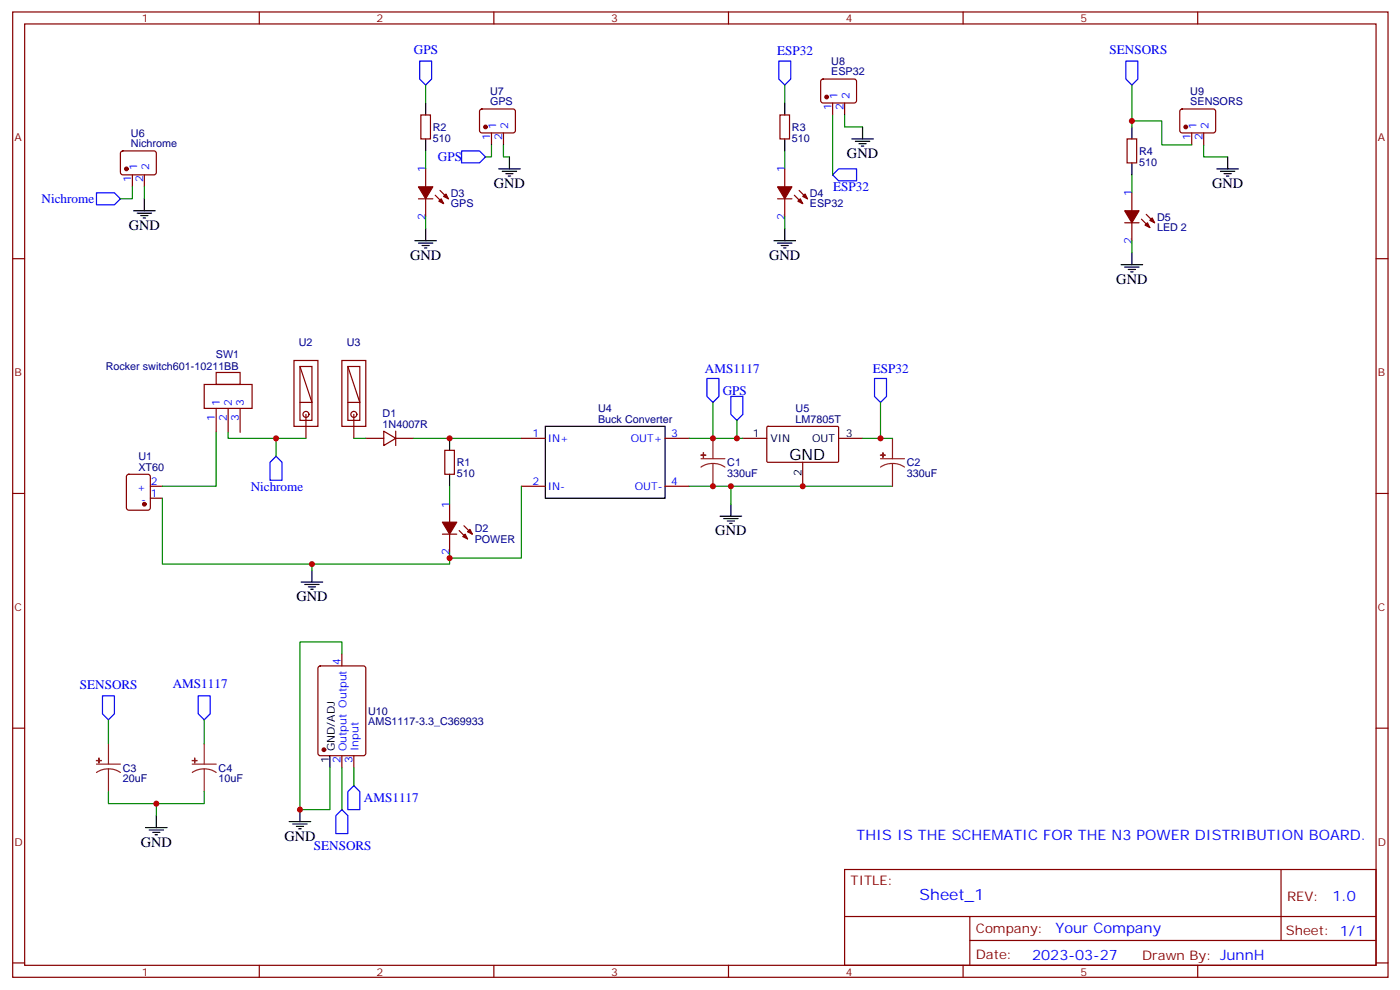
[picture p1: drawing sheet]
<svg xmlns="http://www.w3.org/2000/svg" width="413mm" height="292mm" viewBox="0 0 413 292" stroke-linecap="round" stroke-linejoin="round" font-family="sans-serif">
<g fill="none" stroke="#870000" stroke-width=".35">
<path d="M3.7 3.5h405.4v284.4h-405.4zM7.3 7.1h398.3v277.2h-398.3zM76.4 3.5v3.6M145.6 3.5v3.6M214.7 3.5v3.6M283.8 3.5v3.6M353 3.5v3.6M124 33.9h2.9v7h-2.9zM141.6 32.3l.4-.2 9.5 .1 .4 .6-.1 5.9-.6 .5-9.4-.1-.5-.6v-5.7zM144.9 39.2v3.5M148.4 39.2v3.5M229.9 33.9h2.8v7h-2.8z"/>
<path d="M242.1 23.5l.5-.2h9.4l.4 .7v5.9l-.7 .4h-9.4l-.4-.7v-5.6zM245.4 30.3v3.6M248.9 30.3v3.6M347.9 32.3l.5-.2 9.5 .1 .4 .6-.1 5.9-.6 .5-9.5-.1-.4-.6v-5.7zM351.2 39.2v3.5M354.8 39.2v3.5M35.7 44.7l.5-.3 9.4 .1 .5 .7-.1 5.9-.6 .4-9.5-.1-.4-.6v-5.6zM39 51.5v3.5M42.5 51.5v3.5M123.3 58.6h4.3M125.4 49.7v5.3M125.4 58.6v5.3"/>
<path d="M128.3 57.5l2.4 2.5M129.7 56.1l2.5 2.5M229.2 58.6h4.2M231.3 49.7v5.3M231.3 58.6v5.3M234.1 57.5l2.5 2.5M235.5 56.1l2.5 2.5M332.2 40.9h2.8v7.1h-2.8zM333.6 56.8v5.3M3.7 76.2h3.6M331.5 65.6h4.2M333.6 65.6v5.3"/>
<path d="M336.4 64.6l2.5 2.4M337.8 63.1l2.5 2.5M405.6 76.2h3.5M60.2 113.2h14.1v7.1h-14.1zM63.7 109.7h7.1v3.5h-7.1zM86.6 106.2h7.1v19.4h-7.1zM88.4 107.9h3.5v15.9h-3.5zM88.4 107.9l3.5 10.6h-3.5M100.8 106.2h7v19.4h-7zM102.5 107.9h3.5v15.9h-3.5zM102.5 107.9l3.5 10.6h-3.5M37.5 139.9l.5-.2h5.6l.7 .4v9.5l-.5 .6-5.8 .1-.7-.5v-9.4z"/>
<path d="M63.7 120.3v7.1M67.2 120.3v7.1M70.8 120.3v7.1M90.2 122.1v7M104.3 122.1v7M107.8 129.1h5.3M113.1 127l3.5 2.1-3.5 2.1zM116.6 127v4.2M116.6 129.1h5.3M131.1 132.6h2.8v7.1h-2.8zM153.7 129.1h7M196 129.1h7.1"/>
<path d="M218.9 129.1h7.1M226 125.8l.3-.2h20.7l.2 .3-.1 10.1-.3 .2-20.6-.1-.2-.3zM236.6 136.2v7M247.2 129.1h7M3.7 145.3h3.6M44.3 146.8h3.5M44.3 143.2h3.5M130.4 157.3h4.2M132.5 148.5v5.3M132.5 157.3v5.3M135.3 156.3l2.5 2.4M136.7 154.9l2.5 2.4"/>
<path d="M153.7 143.2h7M196 143.2h7.1M405.6 145.3h3.5M93.9 196.4l.5-.3h12.7l.7 .5v25.3l-.5 .6-12.9 .1-.6-.5-.1-25.3zM100.8 192.6v3.5M3.7 214.5h3.6M405.6 214.5h3.5M100.8 222.6v3.5M104.3 222.6v3.5M248.9 256.1h156.7v28.2h-156.7zM377.5 256.1l.1 20.9M249 270h156.4"/>
<path d="M285.8 277h119.6M285.8 270v14.1M3.7 283.6h3.6M76.4 284.3v3.6M145.6 284.3v3.6M214.7 284.3v3.6M283.8 284.3v3.6M353 284.3v3.6M405.6 283.6h3.5"/>
<circle cx="90.2" cy="122.1" r=".88"/>
<circle cx="104.3" cy="122.1" r=".88"/>
</g>
<g fill="#870000" stroke="#870000" stroke-width=".35">
<path d="M130.4 153.8h4.2l-2.1 3.5z"/>
<path d="M136.4 158l.7-.7 .7 1.4z"/>
<path d="M137.8 156.6l.7-.7 .7 1.4z"/>
<path d="M123.3 55h4.3l-2.2 3.6z"/>
<path d="M129.3 59.3l.7-.7 .7 1.4z"/>
<path d="M130.7 57.9l.7-.8 .8 1.5z"/>
<path d="M229.2 55h4.2l-2.1 3.6z"/>
<path d="M235.2 59.3l.7-.7 .7 1.4z"/>
<path d="M236.6 57.9l.7-.8 .7 1.5z"/>
<path d="M331.5 62.1h4.2l-2.1 3.5z"/>
<path d="M337.5 66.3l.7-.7 .7 1.4z"/>
<path d="M339.6 64.2l.7 1.4-1.4-.7z"/>
<circle cx="42.5" cy="148.5" r=".53"/>
<circle cx="37.3" cy="49.7" r=".53"/>
<circle cx="143.1" cy="37.4" r=".53"/>
<circle cx="243.6" cy="28.6" r=".53"/>
<circle cx="349.5" cy="37.4" r=".53"/>
<circle cx="95.5" cy="220.8" r=".53"/>
</g>
<g fill="none" stroke="#000" stroke-width=".35">
<path d="M125.4 30.3v3.6M231.3 30.3v3.6M254.2 37.4v3.5M333.6 37.4v3.5M42.5 58.6v3.5M125.4 40.9v3.5M147 49.7h6.3M148 50.4h4.3M149.1 51.2h2.1M149.8 51.9h.7M150.1 46.2v3.5M231.3 40.9v3.5"/>
<path d="M251 40.9h6.4M252.1 41.6h4.2M253.2 42.3h2.1M253.9 43h.7M333.6 48v3.5M358.6 49.7h6.4M359.7 50.4h4.2M360.8 51.2h2.1M361.5 51.9h.7M361.8 46.2v3.5M39.4 62.1h6.3M40.4 62.8h4.3"/>
<path d="M41.5 63.5h2.1M42.2 64.2h.7M122.3 70.9h6.3M123.3 71.6h4.3M124.4 72.3h2.1M125.1 73h.7M125.4 67.4v3.5M228.1 70.9h6.4M229.2 71.6h4.2M230.2 72.3h2.1M230.9 73h.7M231.3 67.4v3.5"/>
<path d="M330.4 78h6.4M331.5 78.7h4.2M332.5 79.4h2.1M333.6 74.4v3.6M333.2 80.1h.7M132.5 129.1v3.5M132.5 139.7v3.5M160.7 125.6h35.3v21.2h-35.3zM212.2 152h6.4M213.3 152.8h4.2M214.3 153.5h2.2M215.1 154.2h.7"/>
<path d="M215.4 148.5v3.5M88.8 171.4h6.3M89.8 172.2h4.3M90.9 172.9h2.1M91.6 173.6h.7M91.9 167.9v3.5M88.4 238.5v3.5M97.2 222.6v3.5M42.9 243.8h6.3M44 244.5h4.2M45 245.2h2.1M45.7 245.9h.7"/>
<path d="M46.1 240.2v3.6M85.2 242h6.4M86.3 242.7h4.2M87.3 243.4h2.2M88.1 244.1h.7"/>
</g>
<g fill="none" stroke="#008700" stroke-width=".35">
<path d="M125.4 25v5.3M231.3 25v5.3M245.4 33.9v17.6M248.9 33.9v3.5h5.3M333.6 37.4v-1.8h8.8v7.1h8.8M333.6 25v10.6M39 55v3.6h-3.5M42.5 55v3.6M125.4 44.4v5.3M144.9 42.7v3.5h-1.8M148.4 42.7v3.5h1.7M231.3 44.4v5.3"/>
<path d="M333.6 51.5v5.3M354.8 42.7v3.5h7M125.4 63.9v3.5M231.3 63.9v3.5M333.6 70.9v3.5M210.1 118.5v10.6M259.5 118.5v10.6M63.7 127.4v15.8h-15.9M67.2 127.4v1.7h14.2v5.3M81.4 129.1h8.8M104.3 129.1h3.5M121.9 129.1h31.8"/>
<path d="M203.1 129.1h15.8M217.2 123.8v5.3M254.2 129.1h8.8M47.8 146.8v19.4h84.7v-3.6M132.5 143.2v5.3M153.7 143.2v21.2h-21.2M203.1 143.2h59.9M215.4 143.2v5.3M91.9 166.2v1.7M100.8 192.6v-3.5h-12.4v49.4h8.8v-12.4M32 212v7.1M60.2 212v7.1"/>
<path d="M32 233.2v3.5h14.1M60.2 233.2v3.5h-14.1v3.5M100.8 226.1v12.4M104.3 226.1v5.3"/>
</g>
<g fill="none" stroke="#8c2424" stroke-width=".35">
<path d="M206.6 135.1h7M210.1 136.5l1.9 .3 1.6 .8M210.1 136.5l-1.8 .3-1.7 .8M210.1 129.1v6M210.1 136.5v6.7M259.5 135.1h7.1M263 136.5l1.9 .3 1.7 .8M263 136.5l-1.8 .3-1.7 .8M263 129.1v6M263 136.5v6.7M32 219.1v6M60.2 219.1v6"/>
<path d="M28.4 225.1h7.1M32 226.5l1.8 .2 1.7 .8M32 226.5l-1.9 .2-1.7 .8M32 226.5v6.7M56.7 225.1h7M60.2 226.5l1.8 .2 1.7 .8M60.2 226.5l-1.9 .2-1.6 .8M60.2 226.5v6.7"/>
</g>
<g fill="#8c2424" stroke="#8c2424" stroke-width=".35">
<path d="M206.6 134.1h1.4z"/>
<path d="M207.3 133.3v1.5z"/>
<path d="M259.5 134.1h1.4z"/>
<path d="M260.2 133.3v1.5z"/>
<path d="M28.4 224h1.4z"/>
<path d="M29.1 223.3l.1 1.4z"/>
<path d="M56.7 224h1.4z"/>
<path d="M57.4 223.3v1.4z"/>
</g>
<g fill="none" stroke="#00f" stroke-width=".35">
<path d="M123.7 18h3.5v5.3l-1.8 1.7-1.7-1.7zM229.5 18h3.5v5.3l-1.7 1.7-1.8-1.7zM331.8 18h3.6v5.3l-1.8 1.7-1.8-1.7zM28.4 56.8h5.3l1.8 1.8-1.8 1.7h-5.3zM136 44.4h5.3l1.8 1.8-1.8 1.8h-5.3zM247.2 49.7h5.2v3.6h-5.2l-1.8-1.8zM208.4 111.5h3.5v5.3l-1.8 1.7-1.7-1.7zM215.4 116.8h3.5v5.3l-1.7 1.7-1.8-1.7zM257.7 111.5h3.6v5.3l-1.8 1.7-1.8-1.7zM81.4 134.4l1.7 1.8v5.3h-3.5v-5.3zM30.2 205h3.5v5.3l-1.7 1.7-1.8-1.7zM58.4 205h3.5v5.3l-1.7 1.7-1.8-1.7z"/>
<path d="M100.8 238.5l1.7 1.7v5.3h-3.5v-5.3zM104.3 231.4l1.7 1.8v5.3h-3.5v-5.3z"/>
</g>
<g fill="#c00">
<circle cx="132.5" cy="129.1" r=".88"/>
<circle cx="132.5" cy="164.4" r=".88"/>
<circle cx="236.6" cy="143.2" r=".88"/>
<circle cx="210.1" cy="143.2" r=".88"/>
<circle cx="210.1" cy="129.1" r=".88"/>
<circle cx="91.9" cy="166.2" r=".88"/>
<circle cx="215.4" cy="143.2" r=".88"/>
<circle cx="259.5" cy="129.1" r=".88"/>
<circle cx="217.2" cy="129.1" r=".88"/>
<circle cx="333.6" cy="35.6" r=".88"/>
<circle cx="46.1" cy="236.7" r=".88"/>
<circle cx="88.4" cy="238.5" r=".88"/>
<circle cx="81.4" cy="129.1" r=".88"/>
</g>
<text font-size="4.6" x="232.7" y="135.5">GND</text>
<text font-size="4.6" fill="#00f" x="271" y="265.1">Sheet_1</text>
<g font-size="4.2">
<text x="249.6" y="46.6">GND</text>
<text x="145.6" y="55.4">GND</text>
<text x="357.2" y="55.4">GND</text>
<text x="38" y="67.7">GND</text>
<text x="120.9" y="76.6">GND</text>
<text x="226.7" y="76.6">GND</text>
<text x="329" y="83.6">GND</text>
<text x="210.8" y="157.7">GND</text>
<text x="87.3" y="177.1">GND</text>
<text x="41.5" y="249.4">GND</text>
<text x="83.8" y="247.6">GND</text>
</g>
<g font-size="4.2" fill="#00f">
<text x="252.4" y="247.3">THIS IS THE SCHEMATIC FOR THE N3 POWER DISTRIBUTION BOARD.</text>
<text x="392.7" y="265.4">1.0</text>
<text x="311.1" y="274.9">Your Company</text>
<text x="304.2" y="282.7">2023-03-27</text>
</g>
<g font-size="3.9" fill="#00f">
<text x="122" y="15.8">GPS</text>
<text x="229" y="16.3">ESP32</text>
<text x="327" y="15.8">SENSORS</text>
<text x="129.1" y="47.5">GPS</text>
<text x="12.2" y="59.8">Nichrome</text>
<text x="245.6" y="56.3">ESP32</text>
<text x="207.7" y="109.9">AMS1117</text>
<text x="257.3" y="109.8">ESP32</text>
<text x="213" y="116.3">GPS</text>
<text x="73.9" y="144.5">Nichrome</text>
<text x="23.5" y="202.8">SENSORS</text>
<text x="50.9" y="202.8">AMS1117</text>
<text x="107.3" y="236.2">AMS1117</text>
<text x="92.5" y="250.3">SENSORS</text>
</g>
<g font-size="3.9" fill="#800">
<text x="250.7" y="260.7">TITLE:</text>
<text x="379.3" y="265.4">REV:</text>
<text x="287.6" y="274.9">Company:</text>
<text x="379" y="275.5">Sheet: 1/1</text>
<text x="287.6" y="282.6">Date:</text>
<text x="336.6" y="282.7">Drawn By: JunnH</text>
</g>
<g font-size="3.2" fill="#800">
<text x="41.8" y="6.5">1</text>
<text x="111" y="6.5">2</text>
<text x="180.1" y="6.5">3</text>
<text x="249.3" y="6.5">4</text>
<text x="318.4" y="6.5">5</text>
<text x="4.3" y="41.6">A</text>
<text x="406.1" y="41.6">A</text>
<text x="4.3" y="110.8">B</text>
<text x="406.1" y="110.8">B</text>
<text x="4.3" y="179.9">C</text>
<text x="406.1" y="179.9">C</text>
<text x="4.3" y="249.1">D</text>
<text x="406.1" y="249.1">D</text>
<text x="41.8" y="287.3">1</text>
<text x="111" y="287.3">2</text>
<text x="180.1" y="287.3">3</text>
<text x="249.3" y="287.3">4</text>
<text x="318.4" y="287.3">5</text>
</g>
<g font-size="3.2" fill="#000080">
<text x="245" y="22.2">ESP32</text>
<text x="245" y="19.2">U8</text>
<text x="144.4" y="28">U7</text>
<text x="350.8" y="28">U9</text>
<text x="144.4" y="31">GPS</text>
<text x="350.8" y="31">SENSORS</text>
<text x="38.6" y="40.4">U6</text>
<text x="127.6" y="41.7">510</text>
<text x="127.6" y="38.5">R2</text>
<text x="233.4" y="41.7">510</text>
<text x="233.4" y="38.5">R3</text>
<text x="38.6" y="43.4">Nichrome</text>
<text x="335.7" y="45.6">R4</text>
<text x="335.7" y="48.8">510</text>
<text x="132.9" y="57.9">D3</text>
<text x="238.7" y="57.9">D4</text>
<text x="132.9" y="61.1">GPS</text>
<text x="238.7" y="61.1">ESP32</text>
<text x="341" y="65">D5</text>
<text x="341" y="68.2">LED 2</text>
<text x="88.1" y="102">U2</text>
<text x="102.2" y="102">U3</text>
<text x="63.6" y="105.6">SW1</text>
<text x="31.2" y="109.1">Rocker switch601-10211BB</text>
<text x="112.8" y="125.9">1N4007R</text>
<text x="112.8" y="122.8">D1</text>
<text x="176.3" y="124.5">Buck Converter</text>
<text x="176.3" y="121.4">U4</text>
<text x="234.5" y="124.5">LM7805T</text>
<text x="234.5" y="121.4">U5</text>
<text x="40.8" y="135.6">U1</text>
<text x="134.6" y="137.3">R1</text>
<text x="214.3" y="137.3">C1</text>
<text x="267.3" y="137.3">C2</text>
<text x="40.8" y="138.6">XT60</text>
<text x="134.6" y="140.5">510</text>
<text x="214.3" y="140.5">330uF</text>
<text x="267.3" y="140.5">330uF</text>
<text x="139.9" y="159.9">POWER</text>
<text x="139.9" y="156.7">D2</text>
<text x="108.5" y="213.7">AMS1117-3.3_C369933</text>
<text x="108.5" y="210.6">U10</text>
<text x="36.2" y="227.3">C3</text>
<text x="64.4" y="227.3">C4</text>
<text x="36.2" y="230.4">20uF</text>
<text x="64.4" y="230.4">10uF</text>
</g>
<g font-size="3.2" fill="#00f">
<text x="246.8" y="29" transform="rotate(-90 246.8 29)">1</text>
<text x="250.3" y="29" transform="rotate(-90 250.3 29)">2</text>
<text x="245" y="32.5" transform="rotate(-90 245 32.5)">1</text>
<text x="248.6" y="32.5" transform="rotate(-90 248.6 32.5)">2</text>
<text x="144.5" y="41.4" transform="rotate(-90 144.5 41.4)">1</text>
<text x="146.3" y="37.9" transform="rotate(-90 146.3 37.9)">1</text>
<text x="148" y="41.4" transform="rotate(-90 148 41.4)">2</text>
<text x="149.8" y="37.9" transform="rotate(-90 149.8 37.9)">2</text>
<text x="350.9" y="41.4" transform="rotate(-90 350.9 41.4)">1</text>
<text x="352.6" y="37.9" transform="rotate(-90 352.6 37.9)">1</text>
<text x="354.4" y="41.4" transform="rotate(-90 354.4 41.4)">2</text>
<text x="356.2" y="37.9" transform="rotate(-90 356.2 37.9)">2</text>
<text x="38.7" y="53.7" transform="rotate(-90 38.7 53.7)">1</text>
<text x="40.4" y="50.2" transform="rotate(-90 40.4 50.2)">1</text>
<text x="42.2" y="53.7" transform="rotate(-90 42.2 53.7)">2</text>
<text x="44" y="50.2" transform="rotate(-90 44 50.2)">2</text>
<text x="125.4" y="50.8" transform="rotate(-90 125.4 50.8)">1</text>
<text x="231.3" y="50.8" transform="rotate(-90 231.3 50.8)">1</text>
<text x="333.6" y="57.9" transform="rotate(-90 333.6 57.9)">1</text>
<text x="125.4" y="64.8" transform="rotate(-90 125.4 64.8)">2</text>
<text x="231.3" y="64.8" transform="rotate(-90 231.3 64.8)">2</text>
<text x="333.6" y="71.9" transform="rotate(-90 333.6 71.9)">2</text>
<text x="64.8" y="119.6" transform="rotate(-90 64.8 119.6)">1</text>
<text x="68.3" y="119.6" transform="rotate(-90 68.3 119.6)">2</text>
<text x="71.8" y="119.6" transform="rotate(-90 71.8 119.6)">3</text>
<text x="63.4" y="124.1" transform="rotate(-90 63.4 124.1)">1</text>
<text x="66.9" y="124.1" transform="rotate(-90 66.9 124.1)">2</text>
<text x="70.4" y="124.1" transform="rotate(-90 70.4 124.1)">3</text>
<text x="156.9" y="128.8">1</text>
<text x="161.4" y="130.2">IN+</text>
<text x="185.9" y="130.2">OUT+</text>
<text x="197.8" y="128.8">3</text>
<text x="44.5" y="142.9">2</text>
<text x="156.9" y="142.9">2</text>
<text x="197.8" y="142.9">4</text>
<text x="40.4" y="144.6">+</text>
<text x="41.6" y="148.2">-</text>
<text x="44.5" y="146.4">1</text>
<text x="132.5" y="149.6" transform="rotate(-90 132.5 149.6)">1</text>
<text x="161.4" y="144.3">IN-</text>
<text x="187.1" y="144.3">OUT-</text>
<text x="132.5" y="163.6" transform="rotate(-90 132.5 163.6)">2</text>
<text x="100.4" y="196" transform="rotate(-90 100.4 196)">4</text>
<text x="102.2" y="221.3" transform="rotate(-90 102.2 221.3)">Output Output</text>
<text x="105.7" y="221.3" transform="rotate(-90 105.7 221.3)">Input</text>
<text x="100.4" y="224.8" transform="rotate(-90 100.4 224.8)">2</text>
<text x="103.9" y="224.8" transform="rotate(-90 103.9 224.8)">3</text>
</g>
<g font-size="3.2">
<text x="221.9" y="128.8">1</text>
<text x="227" y="130.2">VIN</text>
<text x="239.3" y="130.2">OUT</text>
<text x="249.3" y="128.8">3</text>
<text x="236.2" y="140.3" transform="rotate(-90 236.2 140.3)">2</text>
<text x="98.6" y="221.3" transform="rotate(-90 98.6 221.3)">GND/ADJ</text>
<text x="96.9" y="224.8" transform="rotate(-90 96.9 224.8)">1</text>
</g>
</svg>
